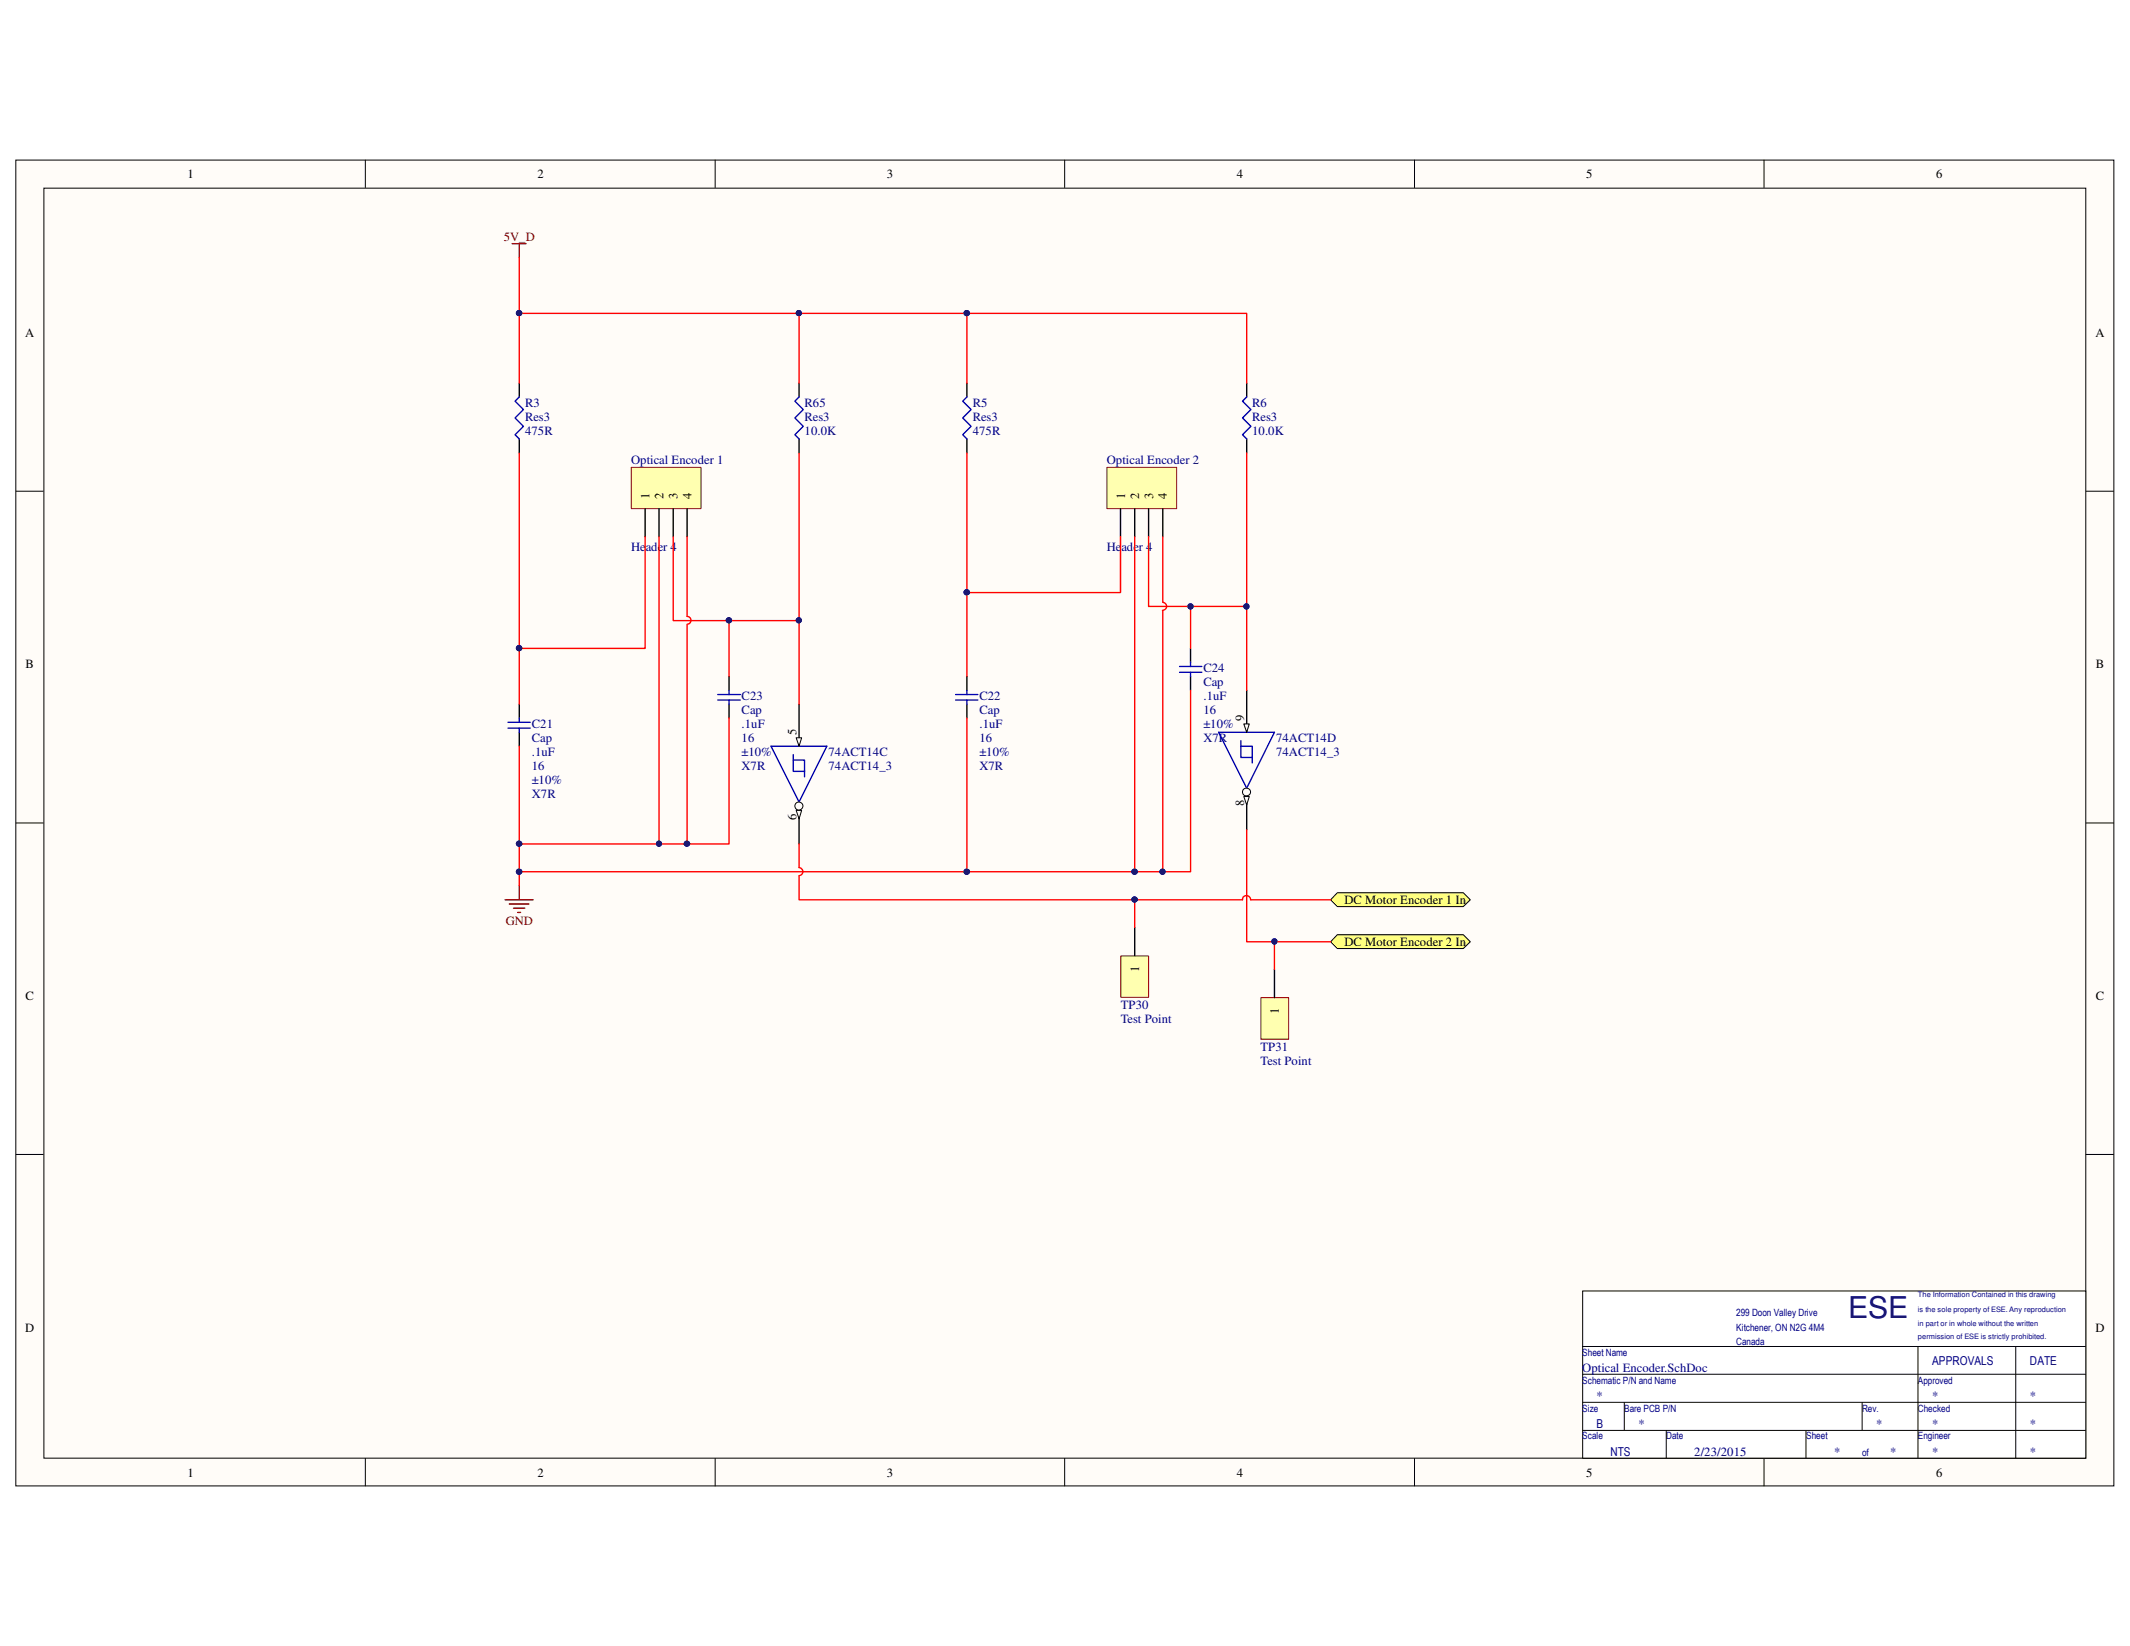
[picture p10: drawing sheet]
<svg xmlns="http://www.w3.org/2000/svg" width="279mm" height="216mm" viewBox="0 0 279 216" stroke-linecap="round" stroke-linejoin="round" font-family="sans-serif">
<path d="M2.1 21h275.2v173.9h-275.2z" fill="#fffcf8"/>
<path d="M2.1 21h275.2v173.9h-275.2z" fill="none" stroke="#000" stroke-width=".13"/>
<path d="M5.8 24.7h267.8v166.6h-267.8z" fill="#fffcf8"/>
<g fill="none" stroke="#000" stroke-width=".13">
<path d="M5.8 24.7h267.8v166.6h-267.8zM47.9 21v3.6M93.8 21v3.6M139.7 21v3.6M185.5 21v3.6M231.4 21v3.6M2.1 64.4h3.6M273.6 64.4h3.7M2.1 107.9h3.6M273.6 107.9h3.7M2.1 151.4h3.6M273.6 151.4h3.7"/>
<path d="M47.9 191.3v3.6M93.8 191.3v3.6M139.7 191.3v3.6M185.5 191.3v3.6M231.4 191.3v3.6"/>
</g>
<path d="M207.6 169.4h66v21.9h-66z" fill="#fff"/>
<path d="M207.6 176.6h66M207.6 169.3h66v22h-66zM251.6 176.6v14.7M264.4 176.6v14.7M207.6 180.3h66M207.6 183.9h66M207.6 187.6h66M213.1 183.9v3.7M218.6 187.6v3.7M236.9 187.6v3.7M244.3 183.9v3.7" fill="none" stroke="#000" stroke-width=".13"/>
<path d="M68.1 50.2v1.9M68.1 57.6v1.8M104.8 50.2v1.9M104.8 57.6v1.8" fill="none" stroke="#000" stroke-width=".18"/>
<path d="M68.1 52.1l-.5 .5 1.1 1.1-1.1 1.1 1.1 1.1-1.1 1.1 .5 .6M104.8 52.1l-.5 .5 1.1 1.1-1.1 1.1 1.1 1.1-1.1 1.1 .5 .6" fill="none" stroke="#00f" stroke-width=".18"/>
<path d="M67.2 32h1.8M68.1 32v1.8M66.3 118h3.6M66.8 118.6h2.6M67.4 119.1h1.4M67.9 119.7h.4M68.1 116.2v1.8" fill="none" stroke="#800000" stroke-width=".18"/>
<path d="M175.4 117.1h16.5l1 .9-1 .9h-16.5l-.9-.9z" fill-rule="evenodd" fill="#ffff80"/>
<path d="M175.4 117.1h16.5l1 .9-1 .9h-16.5l-.9-.9z" fill="none" stroke="#000" stroke-width=".13"/>
<path d="M175.4 122.6h16.5l1 .9-1 .9h-16.5l-.9-.9z" fill-rule="evenodd" fill="#ffff80"/>
<path d="M175.4 122.6h16.5l1 .9-1 .9h-16.5l-.9-.9z" fill="none" stroke="#000" stroke-width=".13"/>
<path d="M104.8 41.1v9.1" fill="none" stroke="#f00" stroke-width=".18"/>
<circle cx="104.8" cy="41.1" r=".34" fill="#000080"/>
<circle cx="104.8" cy="41.1" r=".34" fill="none" stroke="#000080" stroke-width=".13"/>
<path d="M126.8 50.2v1.9M126.8 57.6v1.8M68.1 92.4v1.8M68.1 96.1v1.8M126.8 88.7v1.9M126.8 92.4v1.8" fill="none" stroke="#000" stroke-width=".18"/>
<path d="M126.8 52.1l-.5 .5 1.1 1.1-1.1 1.1 1.1 1.1-1.1 1.1 .5 .6M66.6 94.7h3M66.6 95.5h3M68.1 94.2v.5M68.1 95.5v.6M125.3 91.1h3M125.3 91.8h3M126.8 90.6v.5M126.8 91.8v.6" fill="none" stroke="#00f" stroke-width=".18"/>
<path d="M126.8 59.4v29.3" fill="none" stroke="#f00" stroke-width=".18"/>
<circle cx="126.8" cy="77.7" r=".35" fill="#000080"/>
<circle cx="126.8" cy="77.7" r=".35" fill="none" stroke="#000080" stroke-width=".13"/>
<path d="M68.1 97.9v18.3" fill="none" stroke="#f00" stroke-width=".18"/>
<circle cx="68.1" cy="114.3" r=".35" fill="#000080"/>
<circle cx="68.1" cy="114.3" r=".35" fill="none" stroke="#000080" stroke-width=".13"/>
<circle cx="68.1" cy="110.7" r=".35" fill="#000080"/>
<circle cx="68.1" cy="110.7" r=".35" fill="none" stroke="#000080" stroke-width=".13"/>
<path d="M126.8 94.2v20.1" fill="none" stroke="#f00" stroke-width=".18"/>
<circle cx="126.8" cy="114.3" r=".35" fill="#000080"/>
<circle cx="126.8" cy="114.3" r=".35" fill="none" stroke="#000080" stroke-width=".13"/>
<path d="M163.5 50.2v1.9M163.5 57.6v1.8M95.6 88.7v1.9M95.6 92.4v1.8" fill="none" stroke="#000" stroke-width=".18"/>
<path d="M163.5 52.1l-.5 .5 1.1 1.1-1.1 1.1 1.1 1.1-1.1 1.1 .5 .6M94.1 91.1h3M94.1 91.8h3M95.6 90.6v.5M95.6 91.8v.6" fill="none" stroke="#00f" stroke-width=".18"/>
<path d="M95.6 81.4v7.3" fill="none" stroke="#f00" stroke-width=".18"/>
<circle cx="95.6" cy="81.4" r=".35" fill="#000080"/>
<circle cx="95.6" cy="81.4" r=".35" fill="none" stroke="#000080" stroke-width=".13"/>
<path d="M156.2 85v1.9M156.2 88.7v1.9" fill="none" stroke="#000" stroke-width=".18"/>
<path d="M154.7 87.4h2.9M154.7 88.2h2.9M156.2 86.9v.5M156.2 88.2v.5" fill="none" stroke="#00f" stroke-width=".18"/>
<path d="M126.8 41.1v9.1" fill="none" stroke="#f00" stroke-width=".18"/>
<circle cx="126.8" cy="41.1" r=".35" fill="#000080"/>
<circle cx="126.8" cy="41.1" r=".35" fill="none" stroke="#000080" stroke-width=".13"/>
<path d="M68.1 41.1h95.4v9.1" fill="none" stroke="#f00" stroke-width=".18"/>
<circle cx="68.1" cy="41.1" r=".35" fill="#000080"/>
<circle cx="68.1" cy="41.1" r=".35" fill="none" stroke="#000080" stroke-width=".13"/>
<circle cx="104.8" cy="41.1" r=".34" fill="#000080"/>
<circle cx="104.8" cy="41.1" r=".34" fill="none" stroke="#000080" stroke-width=".13"/>
<circle cx="126.8" cy="41.1" r=".35" fill="#000080"/>
<circle cx="126.8" cy="41.1" r=".35" fill="none" stroke="#000080" stroke-width=".13"/>
<path d="M68.1 33.8v16.4" fill="none" stroke="#f00" stroke-width=".18"/>
<circle cx="68.1" cy="41.1" r=".35" fill="#000080"/>
<circle cx="68.1" cy="41.1" r=".35" fill="none" stroke="#000080" stroke-width=".13"/>
<path d="M101.1 97.9h7.4l-3.7 7.3zM104.1 99.7h1.4v2.2M104.1 99v2.2h1.4" fill="none" stroke="#00f" stroke-width=".18"/>
<path d="M104.8 92.4v5.5" fill="none" stroke="#000" stroke-width=".18"/>
<path d="M104.4 96.8h.8l-.4 1.1z" fill="#fffcf8"/>
<path d="M104.4 96.8h.8l-.4 1.1z" fill="none" stroke="#000" stroke-width=".13"/>
<path d="M104.8 105.2v5.5" fill="none" stroke="#000" stroke-width=".18"/>
<circle cx="104.8" cy="105.7" r=".53" fill="#fffcf8"/>
<circle cx="104.8" cy="105.7" r=".53" fill="none" stroke="#000" stroke-width=".13"/>
<path d="M104.4 106.3h.8l-.4 1.1z" fill="#fffcf8"/>
<path d="M104.4 106.3h.8l-.4 1.1z" fill="none" stroke="#000" stroke-width=".13"/>
<path d="M159.9 96.1h7.3l-3.7 7.3zM162.8 97.9h1.5v2.2M162.8 97.2v2.2h1.5" fill="none" stroke="#00f" stroke-width=".18"/>
<path d="M163.5 90.6v5.5" fill="none" stroke="#000" stroke-width=".18"/>
<path d="M163.2 95h.7l-.4 1.1z" fill="#fffcf8"/>
<path d="M163.2 95h.7l-.4 1.1z" fill="none" stroke="#000" stroke-width=".13"/>
<path d="M163.5 103.4v5.4" fill="none" stroke="#000" stroke-width=".18"/>
<circle cx="163.5" cy="103.9" r=".53" fill="#fffcf8"/>
<circle cx="163.5" cy="103.9" r=".53" fill="none" stroke="#000" stroke-width=".13"/>
<path d="M163.2 104.5h.7l-.4 1.1z" fill="#fffcf8"/>
<path d="M163.2 104.5h.7l-.4 1.1z" fill="none" stroke="#000" stroke-width=".13"/>
<path d="M163.5 59.4v31.2" fill="none" stroke="#f00" stroke-width=".18"/>
<circle cx="163.5" cy="79.5" r=".34" fill="#000080"/>
<circle cx="163.5" cy="79.5" r=".34" fill="none" stroke="#000080" stroke-width=".13"/>
<path d="M82.8 61.3h9.1v5.4h-9.1z" fill="#ffffb0"/>
<path d="M82.8 61.3h9.1v5.4h-9.1z" fill="none" stroke="#800000" stroke-width=".13"/>
<path d="M84.6 66.8v3.6M86.4 66.8v3.6M88.3 66.8v3.6M90.1 66.8v3.6" fill="none" stroke="#000" stroke-width=".18"/>
<path d="M68.1 59.4v33" fill="none" stroke="#f00" stroke-width=".18"/>
<circle cx="68.1" cy="85" r=".35" fill="#000080"/>
<circle cx="68.1" cy="85" r=".35" fill="none" stroke="#000080" stroke-width=".13"/>
<path d="M104.8 59.4v33" fill="none" stroke="#f00" stroke-width=".18"/>
<circle cx="104.8" cy="81.4" r=".33" fill="#000080"/>
<circle cx="104.8" cy="81.4" r=".33" fill="none" stroke="#000080" stroke-width=".13"/>
<path d="M84.6 70.4v14.6h-16.5" fill="none" stroke="#f00" stroke-width=".18"/>
<circle cx="68.1" cy="85" r=".35" fill="#000080"/>
<circle cx="68.1" cy="85" r=".35" fill="none" stroke="#000080" stroke-width=".13"/>
<path d="M88.3 70.4v11h16.5" fill="none" stroke="#f00" stroke-width=".18"/>
<circle cx="104.8" cy="81.4" r=".33" fill="#000080"/>
<circle cx="104.8" cy="81.4" r=".33" fill="none" stroke="#000080" stroke-width=".13"/>
<circle cx="95.6" cy="81.4" r=".35" fill="#000080"/>
<circle cx="95.6" cy="81.4" r=".35" fill="none" stroke="#000080" stroke-width=".13"/>
<path d="M86.4 70.4v40.3" fill="none" stroke="#f00" stroke-width=".18"/>
<circle cx="86.4" cy="110.7" r=".34" fill="#000080"/>
<circle cx="86.4" cy="110.7" r=".34" fill="none" stroke="#000080" stroke-width=".13"/>
<path d="M95.6 94.2v16.5h-27.5" fill="none" stroke="#f00" stroke-width=".18"/>
<circle cx="68.1" cy="110.7" r=".35" fill="#000080"/>
<circle cx="68.1" cy="110.7" r=".35" fill="none" stroke="#000080" stroke-width=".13"/>
<circle cx="86.4" cy="110.7" r=".34" fill="#000080"/>
<circle cx="86.4" cy="110.7" r=".34" fill="none" stroke="#000080" stroke-width=".13"/>
<circle cx="90.1" cy="110.7" r=".35" fill="#000080"/>
<circle cx="90.1" cy="110.7" r=".35" fill="none" stroke="#000080" stroke-width=".13"/>
<path d="M90.1 70.4v10.5a.51 .51 0 0 1 .5 .5 .51 .51 0 0 1-.5 .5M90.1 82v28.7" fill="none" stroke="#f00" stroke-width=".18"/>
<circle cx="90.1" cy="110.7" r=".35" fill="#000080"/>
<circle cx="90.1" cy="110.7" r=".35" fill="none" stroke="#000080" stroke-width=".13"/>
<path d="M145.2 61.3h9.1v5.4h-9.1z" fill="#ffffb0"/>
<path d="M145.2 61.3h9.1v5.4h-9.1z" fill="none" stroke="#800000" stroke-width=".13"/>
<path d="M147 66.8v3.6M148.8 66.8v3.6M150.7 66.8v3.6M152.5 66.8v3.6" fill="none" stroke="#000" stroke-width=".18"/>
<path d="M156.2 79.5v5.5" fill="none" stroke="#f00" stroke-width=".18"/>
<circle cx="156.2" cy="79.5" r=".34" fill="#000080"/>
<circle cx="156.2" cy="79.5" r=".34" fill="none" stroke="#000080" stroke-width=".13"/>
<path d="M150.7 70.4v9.1h12.8" fill="none" stroke="#f00" stroke-width=".18"/>
<circle cx="156.2" cy="79.5" r=".34" fill="#000080"/>
<circle cx="156.2" cy="79.5" r=".34" fill="none" stroke="#000080" stroke-width=".13"/>
<circle cx="163.5" cy="79.5" r=".34" fill="#000080"/>
<circle cx="163.5" cy="79.5" r=".34" fill="none" stroke="#000080" stroke-width=".13"/>
<path d="M147 70.4v7.3h-20.2" fill="none" stroke="#f00" stroke-width=".18"/>
<circle cx="126.8" cy="77.7" r=".35" fill="#000080"/>
<circle cx="126.8" cy="77.7" r=".35" fill="none" stroke="#000080" stroke-width=".13"/>
<path d="M148.8 70.4v43.9" fill="none" stroke="#f00" stroke-width=".18"/>
<circle cx="148.8" cy="114.3" r=".35" fill="#000080"/>
<circle cx="148.8" cy="114.3" r=".35" fill="none" stroke="#000080" stroke-width=".13"/>
<path d="M156.2 90.6v23.7h-88.1" fill="none" stroke="#f00" stroke-width=".18"/>
<circle cx="68.1" cy="114.3" r=".35" fill="#000080"/>
<circle cx="68.1" cy="114.3" r=".35" fill="none" stroke="#000080" stroke-width=".13"/>
<circle cx="126.8" cy="114.3" r=".35" fill="#000080"/>
<circle cx="126.8" cy="114.3" r=".35" fill="none" stroke="#000080" stroke-width=".13"/>
<circle cx="148.8" cy="114.3" r=".35" fill="#000080"/>
<circle cx="148.8" cy="114.3" r=".35" fill="none" stroke="#000080" stroke-width=".13"/>
<circle cx="152.5" cy="114.3" r=".34" fill="#000080"/>
<circle cx="152.5" cy="114.3" r=".34" fill="none" stroke="#000080" stroke-width=".13"/>
<path d="M152.5 70.4v8.6a.53 .53 0 0 1 .5 .5 .53 .53 0 0 1-.5 .6M152.5 80.1v34.2" fill="none" stroke="#f00" stroke-width=".18"/>
<circle cx="152.5" cy="114.3" r=".34" fill="#000080"/>
<circle cx="152.5" cy="114.3" r=".34" fill="none" stroke="#000080" stroke-width=".13"/>
<path d="M147.1 125.4h3.6v5.4h-3.6z" fill="#ffffb0"/>
<path d="M147 125.4h3.7v5.4h-3.7z" fill="none" stroke="#800000" stroke-width=".13"/>
<path d="M148.8 121.7v3.6" fill="none" stroke="#000" stroke-width=".18"/>
<path d="M165.4 130.9h3.6v5.4h-3.6z" fill="#ffffb0"/>
<path d="M165.4 130.9h3.6v5.4h-3.6z" fill="none" stroke="#800000" stroke-width=".13"/>
<path d="M167.2 127.2v3.7" fill="none" stroke="#000" stroke-width=".18"/>
<path d="M148.8 118v3.7" fill="none" stroke="#f00" stroke-width=".18"/>
<circle cx="148.8" cy="118" r=".35" fill="#000080"/>
<circle cx="148.8" cy="118" r=".35" fill="none" stroke="#000080" stroke-width=".13"/>
<path d="M167.2 123.5v3.7" fill="none" stroke="#f00" stroke-width=".18"/>
<circle cx="167.2" cy="123.5" r=".34" fill="#000080"/>
<circle cx="167.2" cy="123.5" r=".34" fill="none" stroke="#000080" stroke-width=".13"/>
<path d="M163.5 108.8v14.7h11" fill="none" stroke="#f00" stroke-width=".18"/>
<circle cx="167.2" cy="123.5" r=".34" fill="#000080"/>
<circle cx="167.2" cy="123.5" r=".34" fill="none" stroke="#000080" stroke-width=".13"/>
<path d="M104.8 114.9v3.1h58.2a.53 .53 0 0 1 .5-.5 .53 .53 0 0 1 .5 .5M104.8 110.7v3.1a.53 .53 0 0 1 .5 .5 .53 .53 0 0 1-.5 .6M164.1 118h10.4" fill="none" stroke="#f00" stroke-width=".18"/>
<circle cx="148.8" cy="118" r=".35" fill="#000080"/>
<circle cx="148.8" cy="118" r=".35" fill="none" stroke="#000080" stroke-width=".13"/>
<text font-size="3.9" fill="#000080" x="242.4" y="172.8">ESE</text>
<g font-size="1.7">
<text x="24.6" y="23.4">1</text>
<text x="70.5" y="23.4">2</text>
<text x="116.3" y="23.4">3</text>
<text x="162.2" y="23.4">4</text>
<text x="208.1" y="23.4">5</text>
<text x="254" y="23.4">6</text>
<text x="3.3" y="44.2">A</text>
<text x="274.9" y="44.2">A</text>
<text x="85.2" y="65.5" transform="rotate(-90 85.2 65.5)">1</text>
<text x="87" y="65.5" transform="rotate(-90 87 65.5)">2</text>
<text x="88.9" y="65.5" transform="rotate(-90 88.9 65.5)">3</text>
<text x="90.7" y="65.5" transform="rotate(-90 90.7 65.5)">4</text>
<text x="147.6" y="65.5" transform="rotate(-90 147.6 65.5)">1</text>
<text x="149.4" y="65.5" transform="rotate(-90 149.4 65.5)">2</text>
<text x="151.3" y="65.5" transform="rotate(-90 151.3 65.5)">3</text>
<text x="153.1" y="65.5" transform="rotate(-90 153.1 65.5)">4</text>
<text x="3.3" y="87.7">B</text>
<text x="274.9" y="87.7">B</text>
<text x="163.2" y="94.6" transform="rotate(-90 163.2 94.6)">9</text>
<text x="104.5" y="96.4" transform="rotate(-90 104.5 96.4)">5</text>
<text x="104.5" y="107.5" transform="rotate(-90 104.5 107.5)">6</text>
<text x="163.2" y="105.7" transform="rotate(-90 163.2 105.7)">8</text>
<text x="176.4" y="118.6">DC Motor Encoder 1 In</text>
<text x="176.4" y="124.1">DC Motor Encoder 2 In</text>
<text x="3.3" y="131.2">C</text>
<text x="149.4" y="127.5" transform="rotate(-90 149.4 127.5)">1</text>
<text x="274.9" y="131.2">C</text>
<text x="167.8" y="133" transform="rotate(-90 167.8 133)">1</text>
<text x="3.3" y="174.7">D</text>
<text x="274.9" y="174.7">D</text>
<text x="24.6" y="193.7">1</text>
<text x="70.5" y="193.7">2</text>
<text x="116.3" y="193.7">3</text>
<text x="162.2" y="193.7">4</text>
<text x="208.1" y="193.7">5</text>
<text x="254" y="193.7">6</text>
</g>
<g font-size="1.7" fill="#800000">
<text x="66.1" y="31.6">5V_D</text>
<text x="66.3" y="121.3">GND</text>
</g>
<g font-size="1.7" fill="#000080">
<text x="68.9" y="53.4">R3</text>
<text x="105.5" y="53.4">R65</text>
<text x="127.6" y="53.4">R5</text>
<text x="164.3" y="53.4">R6</text>
<text x="68.9" y="55.2">Res3</text>
<text x="68.9" y="57.1">475R</text>
<text x="105.5" y="57.1">10.0K</text>
<text x="105.5" y="55.2">Res3</text>
<text x="127.6" y="57.1">475R</text>
<text x="127.6" y="55.2">Res3</text>
<text x="164.3" y="57.1">10.0K</text>
<text x="164.3" y="55.2">Res3</text>
<text x="82.8" y="60.9">Optical Encoder 1</text>
<text x="145.2" y="60.9">Optical Encoder 2</text>
<text x="82.8" y="72.3">Header 4</text>
<text x="145.2" y="72.3">Header 4</text>
<text x="157.9" y="88.2">C24</text>
<text x="69.8" y="95.5">C21</text>
<text x="97.3" y="91.9">C23</text>
<text x="97.3" y="93.7">Cap</text>
<text x="97.3" y="95.5">.1uF</text>
<text x="128.5" y="95.5">.1uF</text>
<text x="128.5" y="91.9">C22</text>
<text x="128.5" y="93.7">Cap</text>
<text x="157.9" y="91.9">.1uF</text>
<text x="157.9" y="93.7">16</text>
<text x="157.9" y="95.5">±10%</text>
<text x="157.9" y="90">Cap</text>
<text x="69.8" y="97.4">Cap</text>
<text x="69.8" y="99.2">.1uF</text>
<text x="69.8" y="101">16</text>
<text x="97.3" y="97.4">16</text>
<text x="97.3" y="99.2">±10%</text>
<text x="97.3" y="101">X7R</text>
<text x="108.7" y="99.2">74ACT14C</text>
<text x="108.7" y="101">74ACT14_3</text>
<text x="128.5" y="97.4">16</text>
<text x="128.5" y="99.2">±10%</text>
<text x="128.5" y="101">X7R</text>
<text x="157.9" y="97.4">X7R</text>
<text x="167.4" y="97.4">74ACT14D</text>
<text x="167.4" y="99.2">74ACT14_3</text>
<text x="69.8" y="102.8">±10%</text>
<text x="69.8" y="104.7">X7R</text>
<text x="147" y="132.3">TP30</text>
<text x="147" y="134.2">Test Point</text>
<text x="165.4" y="137.8">TP31</text>
<text x="165.4" y="139.7">Test Point</text>
<text x="207.6" y="179.9">Optical Encoder.SchDoc</text>
<text x="209.4" y="183.6">*</text>
<text x="253.4" y="183.6">*</text>
<text x="266.3" y="183.6">*</text>
<text x="214.9" y="187.3">*</text>
<text x="222.3" y="190.9">2/23/2015</text>
<text x="240.6" y="190.9">*</text>
<text x="246.1" y="187.3">*</text>
<text x="247.9" y="190.9">*</text>
<text x="253.4" y="190.9">*</text>
<text x="253.4" y="187.3">*</text>
<text x="266.3" y="190.9">*</text>
<text x="266.3" y="187.3">*</text>
</g>
<g font-size="1.6" fill="#000080">
<text x="253.4" y="179">APPROVALS</text>
<text x="266.3" y="179">DATE</text>
<text x="209.4" y="187.3">B</text>
<text x="211.2" y="190.9">NTS</text>
</g>
<g font-size="1.3" fill="#000080">
<text x="227.8" y="172.7">299 Doon Valley Drive</text>
<text x="207.6" y="177.8">Sheet Name</text>
<text x="227.8" y="174.5">Kitchener, ON N2G 4M4</text>
<text x="227.8" y="176.4">Canada</text>
<text x="207.6" y="181.5">Schematic P/N and Name</text>
<text x="207.6" y="185.2">Size</text>
<text x="213.1" y="185.2">Bare PCB P/N</text>
<text x="244.3" y="185.2">Rev.</text>
<text x="251.6" y="181.5">Approved</text>
<text x="251.6" y="185.2">Checked</text>
<text x="207.6" y="188.8">Scale</text>
<text x="218.6" y="188.8">Date</text>
<text x="236.9" y="188.8">Sheet</text>
<text x="244.3" y="191">of</text>
<text x="251.6" y="188.8">Engineer</text>
</g>
<g font-size="1" fill="#000080">
<text x="251.6" y="172">is the sole property of ESE. Any reproduction</text>
<text x="251.6" y="170.2">The Information Contained in this drawing</text>
<text x="251.6" y="173.9">in part or in whole without the written</text>
<text x="251.6" y="175.7">permission of ESE is strictly prohibited.</text>
</g>
</svg>
